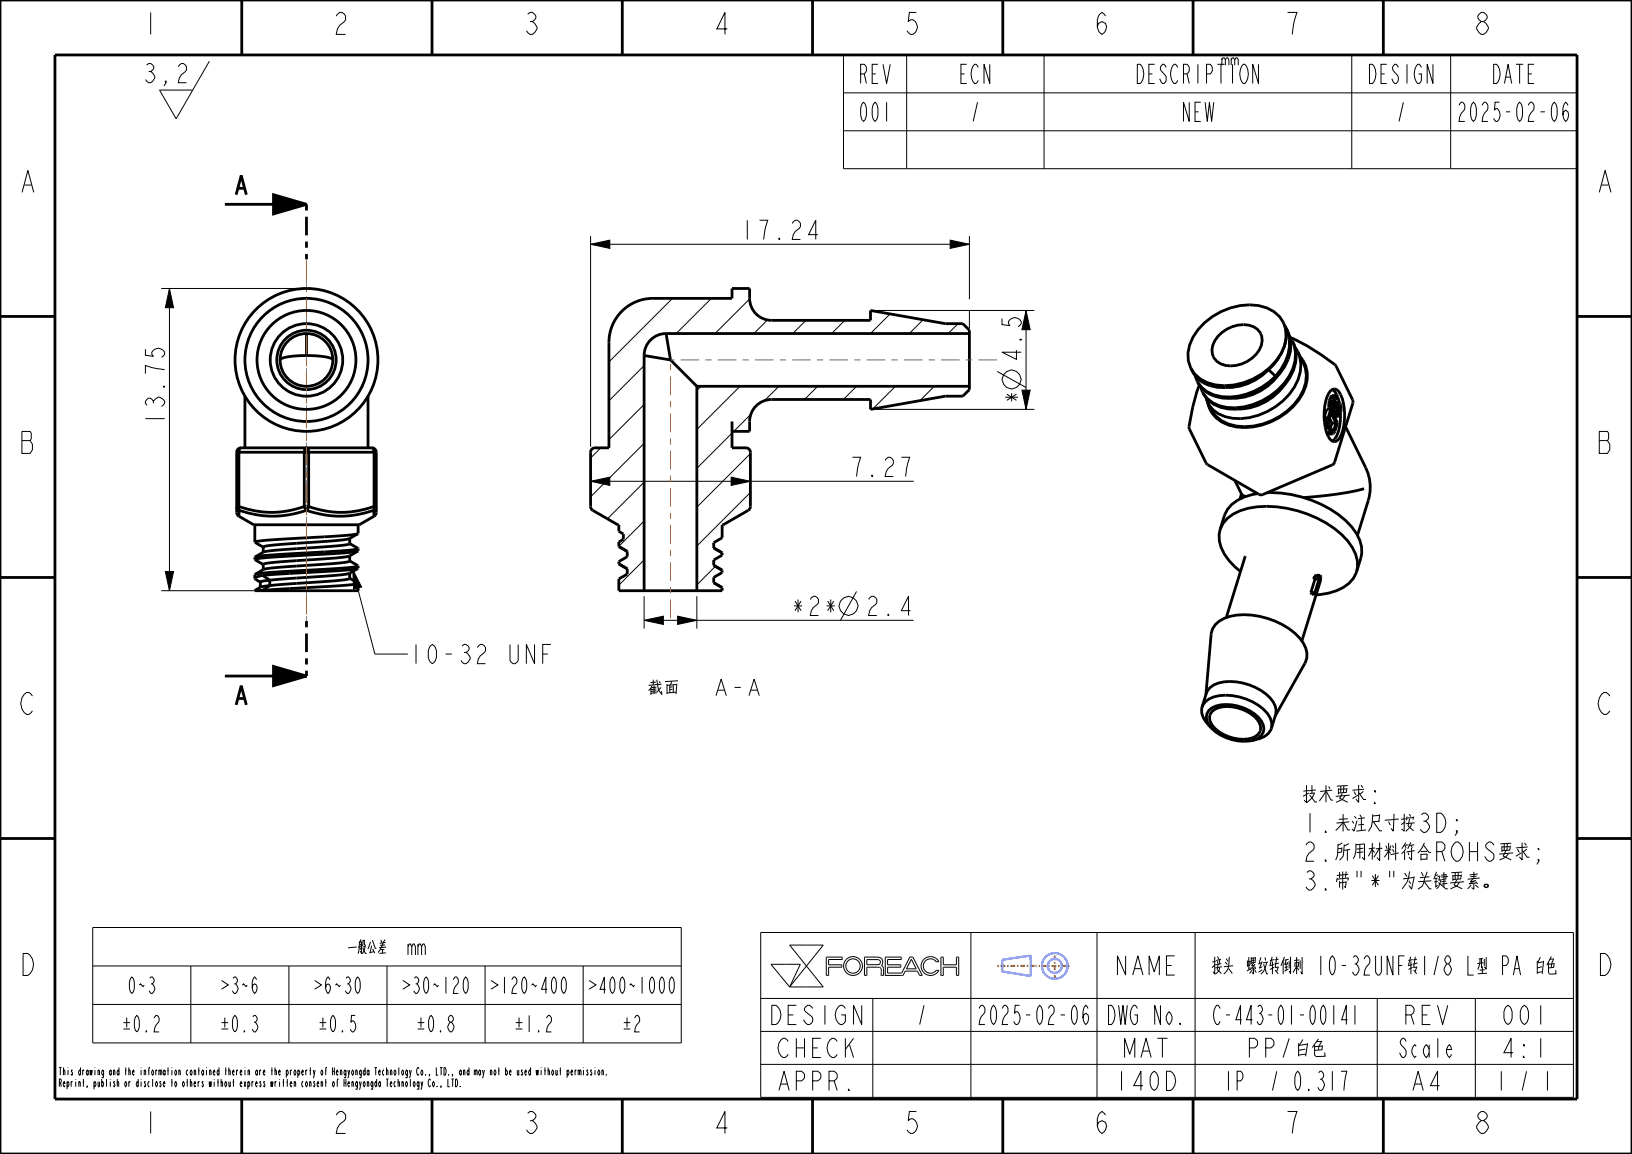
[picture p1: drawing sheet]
<svg xmlns="http://www.w3.org/2000/svg" width="297mm" height="210mm" viewBox="0 0 297 210" stroke-linecap="round" stroke-linejoin="round" font-family="sans-serif">
<g fill="none" stroke="#000" stroke-width=".18">
<path d="M26.7 11.8l.4-.2a.82 .82 0 0 1 .9 .8l-.6 .6a1.58 1.58 0 0 1 .8 1.2 1.2 1.2 0 0 1-1.1 .9l-.6-.6M27.1 13h.3M30.2 15.1l-.2-.3h.2v.3l-.4 .5M32.4 12.1l.6-.5h.4l.5 .5a1.35 1.35 0 0 1-.9 1.5l-.4 .6-.2 .9h1.5M38.1 11.1l-6 10.5-3.1-5.2h6.1M153.5 10h133.5v20.7h-133.5zM153.5 16.9h133.5M165 10v20.7M190 10v20.7M207 11.7a.96 .96 0 0 1 1 .9 2.6 2.6 0 0 1-.5 2.6h-.5zM229 11.7v3.5l-1-3.5v3.5M246 10v20.7"/>
<path d="M264 10v20.7M265.5 19.2l.4-.6h.3a1.25 1.25 0 0 1-.3 2l-.2 .6-.2 .9h1.1M285.3 19.2l-.3-.6a2.91 2.91 0 0 0 0 3.5 1.6 1.6 0 0 0 .3-1.7l-.3-.3-.4 .3-.2 .5M153.5 23.8h133.5M29.3 52.5h25.5M30.8 52.5l.8 3.5h-1.5zM30.8 52.5v55M107.5 44.5l3.5-.8v1.5zM107.5 43v38.3M107.5 44.5h68.9M122.4 54.3l-11.6 11.6M129.5 54.3l-6.4 6.4"/>
<path d="M136.4 54.4l-6.3 6.3M139.7 58.2l-2.5 2.5M146.7 58.3l-2.4 2.4M148.8 42.7h-1.6l1.3-2.6v3.5M153.7 58.3l-2.4 2.4M159.4 56.5h28.8M162 57.1l-3.6 3.6M168 58.2l-2.5 2.5M172.9 43.7l3.5 .8-3.5 .7zM174.4 58.9l-1.8 1.8M176.4 43v11.5M176.4 56.5v3.2"/>
<path d="M182.4 58v1.1l1.4 .2-.3-.4a1.17 1.17 0 0 1 1.2-1.1 1.17 1.17 0 0 1 1.2 1.1l-.6 .5M186.7 56.5l.8 3.5h-1.5zM186.7 56.5v18M26.5 63.5v1.2l1.4 .1-.3-.3a1.17 1.17 0 0 1 1.2-1.1 1.17 1.17 0 0 1 1.2 1.1l-.6 .5M117.2 66.5l-6.4 6.4M117.2 73.6l-6.4 6.4M127.6 70.3l-.8 .8M133.2 78.8l-6.4 6.4M134.7 70.3l-7.9 7.8M136.7 75.4l-3.2 3.1M141.7 70.3l-2.6 2.7M148.8 70.3l-2.4 2.4"/>
<path d="M155.9 70.3l-2.4 2.4M159.4 74.5h28.8M163 70.3l-4.2 4.1M170 70.3l-2.6 2.6M181.5 67.6l5.2 2.9M186 71h1.5l-.8 3.5zM107.5 87.6l3.5-.8v1.5zM107.5 87.6h58.8M109.3 81.5l-1.8 1.8M117.2 80.7l-9.7 9.7M117.2 87.7l-6.7 6.7M117.2 94.8l-4.6 4.6"/>
<path d="M133.1 86.8l3.5 .8-3.5 .7zM136.6 82.5l-9.8 9.8M136.6 89.6l-9.8 9.8M164.1 83.2h1.4l-.5 2.1-.2 1.4M29.3 107.5h25.5M30.1 104h1.5l-.8 3.5zM64.2 103.6l1.6 3.2-1.4 .4zM64.2 103.6l4 15.4h6M97.3 117.3v3.5l-1.5-3.5v3.5M98.8 119h.9M100.3 117.3h-1.5v3.5M117.2 112.9l3.5-.8v1.5z"/>
<path d="M117.2 112.9h49.1M117.2 108.5v5.9M117.2 101.9l-4.6 4.6M123.3 112.1l3.5 .8-3.5 .7zM126.8 108.5v5.9M130.2 103.1l-3.4 3.3M155.9 107.6l-2.9 5.3M165.7 111.1h-1.7l1.3-2.6v3.5M136.3 126.6l.9-3 1 3M136.7 125.6h1.1M16.9 168.8h107.1v21h-107.1zM16.9 175.8h107.1"/>
<path d="M34.7 175.8v14M52.6 175.8v14M70.4 175.8v14M74.3 172.3l.2-.5h.2l.2 .5v1.5M88.3 175.8v14M89.4 178.4l1.2 .8-1.2 .8M106.1 175.8v14M107.2 178.4l1.3 .8-1.3 .8M138.4 169.7h147.9v30h-147.9zM140.3 175.5h5.3l-1.9 4.1zM143.7 172h6.1l-3 3.8zM146.8 175.8l3 3.8h-6.1"/>
<path d="M146.8 175.8l-3.1 3.8M150.8 177.5v-1.5h2.4v-.4h-2.4v-1h2.4l.1-.4h-2.9v3.3h.4M157.8 174.6l2.1 .1 .3 .1v.4l-.4 .3h-2zM157.8 177.5v-1.5h1.9l.4 .1 .2 .2 .1 1.2h.4M160.8 177.5v-1.3l-.4-.5 .2-.6-.2-.7-.7-.2h-2.3l-.1 3.3h.5M164.3 177.5h.1M165.9 174.6l.8 1.7h-1.7zM166.1 174.2h-.5l-1.5 2.9h-2.6v-1.1h2.4v-.4h-2.4v-1h2.5v-.4h-2.9v3.3h3.2M166.1 174.2h.1M166.1 174.2l1.7 3.3h-.4l-.4-.8h-2.3l-.4 .8M170.4 175l-.7-.5h-.8l-.6 .5-.3 .8 .3 .8 .6 .4h.8l.7-.4M170.4 176.6h.1"/>
<path d="M170.4 175h.1M170.4 176.6h.4M170.4 175h.5l-.4-.5-.5-.3-.7-.1-.7 .1-.5 .4-.3 .5-.2 .5 .1 .7 .5 .8 1 .4 1-.2 .7-.7M170.8 176.6h.1M171.2 174.2h.5v1.4h2.4v-1.4h.4v3.3h-.4v-1.5h-2.4v1.5h-.5zM176.7 169.7v30M199.6 169.7v30M217.5 169.7v30M16.9 182.8h107.1M49.3 194.8h.3M49.5 194.3v1.4M50 195l.2-.3 .1 1"/>
<path d="M50 194.3v1.4M50.3 196.9l-.2-.1-.1 .3M50.7 195.1h.3l-.1-.4a.68 .68 0 0 0 0 1l.1-.3M50.9 196.4v.1M50.9 196.8v1M51.4 196.9h.3M51.6 196.4v1.4M52.1 195.1l.2-.4a.58 .58 0 0 1-.1 1l-.1-.4M52.1 194.7v1.4M52.1 196.9h.3M52.3 196.4v1.4M52.8 197.2h.3l-.1-.4a.68 .68 0 0 0 0 1l.1-.3"/>
<path d="M52.8 194.7v1M53.1 194.8l-.2-.1-.1 .3M53.5 197.1l.2-.3 .1 1M53.5 196.8v1M53.7 194.7a.68 .68 0 0 1 0 1 .68 .68 0 0 1 0-1zM54.2 195.1l.2-.4a.58 .58 0 0 1-.1 1l-.1-.4M54.2 194.7v1.4M54.9 195.1h.3l-.1-.4a.68 .68 0 0 0 0 1l.1-.3M55.2 196.9l-.1-.1a.68 .68 0 0 0 0 1l.1-.2M55.6 194.7v1M55.8 196.8a.68 .68 0 0 1 0 1 .68 .68 0 0 1 0-1zM55.9 194.8l-.2-.1-.1 .3"/>
<path d="M56.3 197.1l.2-.3 .1 1M56.3 194.8h.3M56.3 196.8v1M56.5 194.3v1.4M57 194.7l.2 .8-.2 .6M57.3 196.9l-.1-.1-.1 .1a.52 .52 0 0 1 0 .9l-.1-.3M57.4 194.7l-.2 .8M57.7 197.2h.3l-.1-.4a.68 .68 0 0 0 0 1l.1-.3M58.4 197.1l.2-.3 .1 1M58.4 196.8v1M58.6 194.7a.68 .68 0 0 1 0 1 .68 .68 0 0 1 0-1zM59.1 196.9h.3"/>
<path d="M59.2 194.8h.2M59.3 196.4v1.4M59.5 194.4l-.1-.1-.1 .2v1.2M60.7 196.8a.68 .68 0 0 1 0 1 .68 .68 0 0 1 0-1zM61.3 196.9h.2M61.6 196.5l-.1-.1-.1 .2v1.2M79.5 197.6l.1 .2zM80.3 197.8l-.1-.2v.4M81.5 196.4v1.4h.4M82.4 196.4v1.4M82.9 196.4h.2a1.23 1.23 0 0 1 0 1.4h-.2zM83.7 197.6l.1 .2z"/>
<path d="M99 194.8h.3M99.7 195l.2-.3 .1 1M99.7 194.3v1.4M100.6 194.7a.68 .68 0 0 1 0 1 .68 .68 0 0 1 0-1zM101.1 194.7l.1 1 .2-.3M101.4 194.7v1M101.8 194.8h.3M102 194.3v1.4M103.2 195.1l.2-.4a.58 .58 0 0 1-.1 1l-.1-.4M103.2 194.7v1.4M103.9 195.1h.3l-.1-.4a.68 .68 0 0 0 0 1l.1-.3M104.6 194.7v1"/>
<path d="M104.9 194.8l-.2-.1-.1 .3M105.2 195l.2-.3 .1 1M105.2 194.7v1M105.5 195l.2-.3v1M106.2 194.3v.1M106.2 194.7v1M107 194.8l-.1-.1-.1 .1a.52 .52 0 0 1 0 .9l-.1-.3M107.7 194.8l-.1-.1-.1 .1a.52 .52 0 0 1 0 .9l-.1-.3M108.3 194.3v.1M108.3 194.7v1M109 194.7a.68 .68 0 0 1 0 1 .68 .68 0 0 1 0-1zM109.5 195l.2-.3 .1 1"/>
<path d="M109.5 194.7v1M110.3 195.5l.1 .2zM138.4 181.7h147.9M138.4 187.7h147.9M138.4 193.7h147.9M143.4 189.5l-.5-.6a1.2 1.2 0 0 0-1.1 .9 2.11 2.11 0 0 0 .7 2.6h.4l.5-.5M158.8 181.7v18M178.2 183.5l.4-.6h.2a1.25 1.25 0 0 1-.2 2.1l-.3 .6-.1 .8h1M198 183.5l-.4-.6a2.91 2.91 0 0 0 0 3.5 1.6 1.6 0 0 0 .4-1.7l-.4-.3-.4 .3-.1 .6M222 183.5l-.3-.6a.96 .96 0 0 0-.8 .9 2.77 2.77 0 0 0 .5 2.6h.3l.3-.5M246.6 182.9v3.5M250.6 181.7v18"/>
<path d="M268.5 181.7v18"/>
<circle cx="184.1" cy="69.1" r="1.72"/>
<circle cx="154.4" cy="110.3" r="1.72"/>
<circle cx="155.2" cy="175.8" r="1.31"/>
<circle cx="155.2" cy="175.8" r="1.71"/>
</g>
<g fill="#000">
<path d="M49.8 35.4l6 1.8-6 1.7zM30.8 52.5l.8 3.5h-1.5zM107.5 44.5l3.5-.8v1.5zM172.9 43.7l3.5 .8-3.5 .7zM186.7 56.5l.8 3.5h-1.5zM186 71h1.5l-.8 3.5zM107.5 87.6l3.5-.8v1.5zM133.1 86.8l3.5 .8-3.5 .7zM30.1 104h1.5l-.8 3.5zM64.2 103.6l1.6 3.2-1.4 .4zM117.2 112.9l3.5-.8v1.5zM123.3 112.1l3.5 .8-3.5 .7z"/>
<path d="M49.8 121.3l6 1.7-6 1.8z"/>
</g>
<g fill="none" stroke="#000" stroke-width=".51">
<path d="M0 0h297v210h-297zM10 10h277v190h-277zM44 .1v10M78.6 .1v10M113.2 .1v10M147.9 .1v10M182.5 .1v10M217.1 .1v10M251.7 .1v10M40.9 37.2h14.9M49.8 35.4l6 1.8-6 1.7zM0 57.6h10"/>
<path d="M233.8 59.2a6.6 6.6 0 0 1 .1 6.6l-.8 1.4-1 1.3M233.9 59.7a7.4 7.4 0 0 1-2.6 7.1 11.6 11.6 0 0 1-11.2 3.4 5 5 0 0 1-3.1-2.6M287 57.6h10M55.8 64.7l-3.4 .2a1.73 1.73 0 0 0-1.4 .6M55.8 64.7l3.4 .2a1.73 1.73 0 0 1 1.4 .6M55.8 60.7v4M117.2 64.7v42.8M117.2 64.7l4.8 .8M121.2 60.7a4 4 0 0 0-4 4M121.2 60.7l.8 4.8M121.2 60.7h55.2M122 65.5l4.8 4.8"/>
<path d="M126.8 70.3v37.2M126.8 70.3h49.6M133.2 78.5h3.2a5.3 5.3 0 0 1 1.2-4.6 4 4 0 0 1 2.8-1.2h18v1.8l13.6-2.4h3.2l1.2-1.2v-10.8l-1.2-1.2h-3.2l-13.6-2.4v1.8h-18a4 4 0 0 1-4-4v-1.8h-3.2v1.8h-14.4a8 8 0 0 0-8 8v19.2h-2.5a.8 .8 0 0 0-.8 .8v10.2l.4 .4 4.5 2.6h.2v1.2l.8 .5v1l-.8 .4v.8M133.2 76.7v4.8h2.6a.8 .8 0 0 1 .8 .8l-.1 10.2-.3 .4-4.6 2.6h-.2v2.4l-1.5 .9v.9M216.4 77.6h.1M217.5 68.4l.5 1.2M218.3 70l-1.2 4.1-.7 3.5M219.5 72.3l.3 1M230.8 67.2l.1 .1M230.9 67.3a10.2 10.2 0 0 1-7.3 3.2M230.9 67.3l1.2 1.2M232.1 68.5a11.6 11.6 0 0 1-11.2 3.4l-1.2-.6-1-.8-.7-.9"/>
<path d="M232.5 68.5a10.2 10.2 0 0 1-8 3.9M232.8 65l-1 1.3-.9 1M233.4 70.4a10.2 10.2 0 0 1-7.9 4M234.4 60.3a7.2 7.2 0 0 1-1.6 7.8 11.7 11.7 0 0 1-11.7 4 5 5 0 0 1-3.1-2.5M234.7 61.3a5.7 5.7 0 0 1 .6 5.8 12 12 0 0 1-12 7 5.1 5.1 0 0 1-4.8-3.8M234.8 61.4a36 36 0 0 1 8.1 4.9M235.3 62.3a7.2 7.2 0 0 1-1.5 7.7 11.8 11.8 0 0 1-11.7 4.1 5.1 5.1 0 0 1-3.2-2.5M235.7 63.3a5.7 5.7 0 0 1 .6 5.7 12 12 0 0 1-12 7.1 5.7 5.7 0 0 1-4.5-2.8M236.7 65a5.6 5.6 0 0 1 .4 6.6 12.1 12.1 0 0 1-13.5 5.8 5.4 5.4 0 0 1-3.8-4.1M241 76h.7M241 76.4h.6M241 76.8h.6"/>
<path d="M241.1 77.2h.5M241.1 77.6h.6M241.2 77.9h.6M241.4 78.5v.2M241.4 78.7h.8M241.4 78.7l.2 .2M241.6 78.9l.9 .1M241.6 78.9h.7M241.6 76.8v.4M241.6 77.2l.1 .4M241.6 76.4v.4M241.7 77.6l.1 .3"/>
<path d="M241.7 76l-.1 .4M241.8 77.9l.4 .8M241.8 73.7v.5M241.8 73.7h.7M241.8 74.2l.1 .3M241.8 74.2h.8M241.8 73.3v.4M241.8 73.3h.8M241.9 73l-.1 .3M241.9 73h.7M241.9 76.1l.5 .9M242.1 72.4l-.2 .6"/>
<path d="M242.1 72.4h.7M242.1 71.1a.91 .91 0 0 1 1.6 .2 9.7 9.7 0 0 1 .2 8.3 1.01 1.01 0 0 1-.9 .8 1.01 1.01 0 0 1-1-.5 9.7 9.7 0 0 1-.2-8.3zM242.2 78.7l.1 .2M242.2 74.5h-.8l-.4 1.5M242.2 74.5l-.5 1.5M242.2 74.5l1.2 2.4-.5 1.6-.2 .4-.2 .1M242.2 72.2l-.1 .2M242.2 72.2h.7M242.2 74.5h.4M242.2 78.2h.6M242.3 78.9l.2 .1M242.3 74.8h.5"/>
<path d="M242.4 78.4h.3M242.4 74.9h.5M242.4 77l-.3 .9M242.4 77h.7M242.5 70.9a2.15 2.15 0 0 1 .9 1.3M242.5 73.7l.1 .5M242.6 74.2v.3M242.6 73.3l-.1 .4M242.6 74.5l.2 .3M242.6 73v.3M242.7 73.7h.6M242.8 74.8l.1 .1"/>
<path d="M242.8 74.1h.4M242.8 78.2l-.1 .2M242.8 75.6h.5M242.8 73.5h.6M242.8 72.4l-.2 .6M242.8 73.3h.1M242.8 73.3h.8M242.8 74.3h.3M242.9 75.7h.7M242.9 66.3l3.3 6.5v.4l-3.4 11.1-.4 .3-12.6 5.4h-.7l-9.4-5.5-3.2-6.4-.1-.5M242.9 66.3h.1M242.9 72.2l-.1 .2"/>
<path d="M243 75.1l-.1 .1M243 75.1h.7M243 72.6h.3M243.1 74.8l-.1 .3M243.1 74.8l-.2 .1M243.1 72h-.7l-.2 .2M243.1 72l.3 .2-.1 .4M243.1 72l-.2 .2M243.1 77l-.9-1.8a2.79 2.79 0 0 0 .2 3.3l.3-.1M243.1 77l-.3 1.2M243.2 74.7h.6M243.2 74.1l-.1 .2"/>
<path d="M243.3 74.5h.6M243.3 72.6l-.1-.1a1.48 1.48 0 0 0-.2 1.9l.1-.1M243.3 73.7l-.1 .4M243.3 75.6l.3 .1M243.4 74.2h.5M243.4 72.2l.3 1.1M243.4 73.5l-.1 .2M243.5 74h.3M243.6 73.3l-.2 .2M243.6 73.8h.1h.1M243.6 73.8h.2M243.6 73.8l-.5 1"/>
<path d="M243.6 75.3l-.9-.1v.2M243.6 75.3l-.1-.1-.2 .4M243.7 75.1l-.1 .2M243.7 73.3h-.9M243.7 73.3h-.1M243.7 73.3a2.14 2.14 0 0 1-.1 2.4M243.8 73.8v.2M243.8 74l.1 .2M243.8 74.7l-.1 .4M243.9 74.5l-.1 .2M243.9 74.2v.3M243.9 75.2a8.1 8.1 0 0 1-1 4.7l-.4 .4"/>
<path d="M43.1 82.3v10.9v.3l.4 .4M43.1 82.3h25.4M43.5 93.9l2.7 1.6h19.2l2.7-1.6M43.5 92.2h-.4l.2 .5 .2 .2M43.5 92.2a17.3 17.3 0 0 0 11.9 0M43.5 92.2v.7M43.5 92.9a18.3 18.3 0 0 0 12.3 0M43.5 92.9v1M43.9 81.5l-.3 .2-.1 .6v9.9M43.9 81.5a.8 .8 0 0 0-.8 .8M43.9 81.5h23.8M55.4 92.2l.4 .7"/>
<path d="M55.4 92.2v-10.1a.41 .41 0 0 1 .4-.6 .41 .41 0 0 1 .4 .6v10.1M55.4 92.2h.8M55.8 92.9a18.3 18.3 0 0 0 12.2 0M56.2 92.2a17.3 17.3 0 0 0 11.9 0M56.2 92.2l-.4 .7M63.6 98v.9l-.2 .2-4.8 .4a94.4 94.4 0 0 0-10.6 .9l-1.6 1M63.6 98.9l1.6 .9-2.1 .4-13.7 .8-3 .4M65.1 97.1a5.6 5.6 0 0 1-3.9 1.3l-2.6 .2a94.4 94.4 0 0 0-10.6 .9h-.1v1M65.1 97.1l-3.2 .4-13.6 .8-1.9 .4 1.5 .9M65.2 97.1h-.1M67.7 81.5l.2 .2 .2 .6v9.9M67.7 81.5a.8 .8 0 0 1 .8 .8"/>
<path d="M68 92.9l.1 1M68.1 92.2l-.1 .7M68.1 92.2h.4l-.1 .3-.4 .4M68.5 82.3v10.9l-.1 .3-.3 .4M112.6 99.4l.1 .1M112.6 99.4l1.6 .9v1l-1.6 .9v.4M129.9 99.7l1.5 .9M225.9 89.9l-.3 .9M226 90l.7 .4M248.3 88.9l-4.9 1-6.2 .6M248.5 85.1h.1M248.5 85.1a8.1 8.1 0 0 1 .5 6l-2 6.3"/>
<path d="M0 105.1h10M46.4 101.4h.1M46.4 104.5v.1M47.4 105.9v1M47.8 104.7l1.3 .9M47.8 104.7l-1.2 .4-.2 .1 1 .7M49.1 106.6h-.8a3.3 3.3 0 0 0-1.9 .8h1.4M49.1 105.6l-1.7 .3M49.1 105.6v1M49.1 106.6l-1.3 .8M63.6 104.3v1l-.7 .2-13.8 1.1M63.6 102.1l-1.4 .3-3.6 .3a94.1 94.1 0 0 0-10.6 .9l-1.6 .9"/>
<path d="M63.6 101.1v1M63.6 105.2l1.6 .9-1 .3-2.1 .2-14.3 .8M63.6 102.1l1.5 .9a147.4 147.4 0 0 1-14.3 1.1l-4.4 .4M65.1 103.4a5.6 5.6 0 0 1-3.9 1.3l-12.1 .9M65.1 100.3a5.6 5.6 0 0 1-3.9 1.2l-2.6 .2a94.1 94.1 0 0 0-10.6 .9l-.1 .1v1M65.1 103.4l-3 .4-14.3 .9M65.1 100.3a251.8 251.8 0 0 1-16.8 1.2l-1.9 .3 1.5 .9M65.2 100.2l-.1 .1M65.2 103.4h-.1M112.6 102.6l1.5 .9M112.6 102.6l1.6 .9M114.2 103.5v1l-1.6 .9v2.1h18.8v-.6"/>
<path d="M129.9 106.1l1.5 .8M129.9 106l1.5 .9M129.9 102.9l1.5 .9M131.4 100.6v.4l-1.5 .9v1l1.5 .9M131.4 103.8v.4l-1.5 .9v1M226.6 101.2h.1M238.6 107.8l.1 .3h.7M238.6 107.8h.7M239.2 104.8l-.1 .6h.7M239.2 104.8h.8M239.3 107.8l.1 .3M239.3 105.4l-.7 2.4"/>
<path d="M239.8 105.4l.3-.2-.8 2.6M240 104.8l-.2 .6M240.3 104.7h-.8l-.3 .1M240.3 104.7l-.3 .1M240.3 104.7l.1 .3-1 3.1M240.3 105.5h.1M287 105.1h10M40.9 123h14.9M49.8 121.3l6 1.7-6 1.8zM220.4 132.5a5 5 0 0 1-1.7-3.5 2.66 2.66 0 0 1 2.2-2.2 10.1 10.1 0 0 1 9.7 3 2.67 2.67 0 0 1 .8 2.7 2.67 2.67 0 0 1-2.2 1.9l-1.4 .4M220.4 132.5a2.24 2.24 0 0 1-.8-2.3 2.24 2.24 0 0 1 1.6-1.7 8.1 8.1 0 0 1 8.3 2.7 2.12 2.12 0 0 1-1.2 3.4l-.5 .2M220.4 132.5a8.4 8.4 0 0 0 7.4 2.3"/>
<path d="M0 152.6h10M287 152.6h10M44 200.1v10M78.6 200.1v10M113.2 200.1v10M147.9 200.1v10M182.5 200.1v10M217.1 200.1v10M251.7 200.1v10"/>
<circle cx="55.8" cy="65.5" r="11.2"/>
<circle cx="55.8" cy="65.5" r="6.6"/>
<circle cx="55.8" cy="65.5" r="5.4"/>
</g>
<g fill="none" stroke="#36f" stroke-width=".38">
<path d="M187.6 173.9v3.7l-5.2-.8v-2.1l5.2-.8"/>
<circle cx="192" cy="175.8" r="2.34"/>
<circle cx="192" cy="175.8" r="1.29"/>
</g>
<path d="M181.5 175.8h6.8M191.9 173.3l.1 5M194.6 175.8h-6.2" fill="none" stroke="#c66" stroke-width=".38" stroke-dasharray=".3 .3 .9 .3" stroke-linecap="butt"/>
<path d="M55.8 37.2v10M55.8 113v10" fill="none" stroke="#000" stroke-width=".51" stroke-dasharray="1.1 1.1 3.4 1.1" stroke-linecap="butt"/>
<path d="M55.8 47.2v13.5M55.8 64.7v48.3" fill="none" stroke="#7c7c85" stroke-width=".18" stroke-dasharray="1.1 1.1 3.4 1.1" stroke-linecap="butt"/>
<!-- layer: 02___PRT_ALL_AXES -->
<g fill="none" stroke="#000" stroke-width=".51">
<path d="M233.6 58.7h.1M233.6 58.7a6.4 6.4 0 0 0-6.2-3.2 11.8 11.8 0 0 0-10.9 7.3l-.3 1.5 .1 1.3 .4 1.4M233.6 58.7a6.4 6.4 0 0 1-1.3 6.9 11.8 11.8 0 0 1-12.6 4l-1.3-.6-1-1-.7-1M234.1 59.7l.3 .6M44.6 72.1v9.4M67 72.1v9.4M216.7 67l.3 .6M221.7 61.2a6 6 0 0 1 6.4-1.8 2.79 2.79 0 0 1 1.1 4.3 6 6 0 0 1-7 2.5 2.79 2.79 0 0 1-1.1-4.2zM236.2 64a7.4 7.4 0 0 1 1.4 5.6 10.8 10.8 0 0 1-7.8 7.6 8.5 8.5 0 0 1-8.5-1.5l-.8-1-.7-1.4M244.9 77.6l3.6 7.5M46.4 95.5v3.2M65.2 95.5v1.6"/>
<path d="M65.2 99.8v.4M68.5 92.3h.1M222 96.4a5.4 5.4 0 0 1 3.7-3.5 19.3 19.3 0 0 1 15.6 2.3 10.8 10.8 0 0 1 5.7 6.8l.1 1.2-.2 .9M222 96.4a5.9 5.9 0 0 0 1.7 5.6l2.1 2M224.7 87.4l1.3 2.6M228.9 89.8a7.1 7.1 0 0 0-6 3.9l-.9 2.7M230.6 89.7a20.4 20.4 0 0 1 15.4 6.2 6.3 6.3 0 0 1 1.7 5.7l-.8 2.5M46.4 101.4v.4M46.4 104.6v.7M65.2 106.1v1.4l-18.8-.1M65.2 103v.4M226.6 101.2l-3.4 11.2"/>
<path d="M240.4 105.5l-3.5 11.2M246.9 104.1a5.4 5.4 0 0 1-3.7 3.4l-1.4 .4-2.3 .3M218.8 128.7l.7-2.5a3.4 3.4 0 0 1 3.2-2.1 10.1 10.1 0 0 1 9 3.6 2.72 2.72 0 0 1 .4 2.4l-.7 2.5M219.5 126.4l.9-11a3.9 3.9 0 0 1 3.4-3.2 14 14 0 0 1 12.7 3.9 3.9 3.9 0 0 1 1 4.6l-5.4 9.6M220.6 129.4a4.9 4.9 0 0 1 4.5-.6 6.2 6.2 0 0 1 4.1 2.8 1.87 1.87 0 0 1-1.4 2.7 7.1 7.1 0 0 1-7.4-2.7 1.74 1.74 0 0 1 .2-2.2z"/>
<circle cx="55.8" cy="65.5" r="13"/>
<circle cx="55.8" cy="65.5" r="9"/>
<circle cx="55.8" cy="65.5" r="4.8"/>
</g>
<path d="M55.8 47.5v65.2M181.4 65.5h-59.3M122 112.5v-47.3" fill="none" stroke="#963" stroke-width=".18" stroke-dasharray="1.1 1.1 3.4 1.1" stroke-dashoffset="2.3" stroke-linecap="butt"/>
<g font-size="5.2">
<text x="26.1" y="6.3">1</text>
<text x="60.7" y="6.3">2</text>
<text x="95.4" y="6.3">3</text>
<text x="130" y="6.3">4</text>
<text x="164.6" y="6.3">5</text>
<text x="199.2" y="6.3">6</text>
<text x="233.9" y="6.3">7</text>
<text x="268.5" y="6.3">8</text>
<text x="3.8" y="35">A</text>
<text x="290.8" y="35">A</text>
<text x="3.8" y="82.5">B</text>
<text x="290.8" y="82.5">B</text>
<text x="3.8" y="130">C</text>
<text x="290.8" y="130">C</text>
<text x="3.8" y="177.5">D</text>
<text x="290.8" y="177.5">D</text>
<text x="26.1" y="206.3">1</text>
<text x="60.7" y="206.3">2</text>
<text x="95.4" y="206.3">3</text>
<text x="130" y="206.3">4</text>
<text x="164.6" y="206.3">5</text>
<text x="199.2" y="206.3">6</text>
<text x="233.9" y="206.3">7</text>
<text x="268.5" y="206.3">8</text>
</g>
<g font-size="4.6">
<text x="156.8" y="15.2">REV</text>
<text x="175.1" y="15.2">ECN</text>
<text x="209.2" y="15.2">DESCRIPTION</text>
<text x="250.2" y="15.2">DESIGN</text>
<text x="272.3" y="15.2">DATE</text>
<text x="156.8" y="22.1">001</text>
<text x="176.7" y="22.1">/</text>
<text x="215.6" y="22.1">NEW</text>
<text x="254.2" y="22.1">/</text>
<text x="267.5" y="22.1">2025-02-06</text>
<text x="42.4" y="35.4">A</text>
<text x="134.5" y="43.6">17.24</text>
<text x="185.9" y="66.1" transform="rotate(-90 185.9 66.1)">4.5</text>
<text x="30" y="77.7" transform="rotate(-90 30 77.7)">13.75</text>
<text x="185.9" y="73.8" transform="rotate(-90 185.9 73.8)">*</text>
<text x="154.4" y="86.7">7.27</text>
<text x="143.7" y="112">*2*</text>
<text x="157.3" y="112">2.4</text>
<text x="74.2" y="120.8">10-32 UNF</text>
<text x="42.4" y="128.3">A</text>
<text x="236.9" y="146.2">技术要求:</text>
<text x="236.9" y="151.5">1.未注尺寸按3D;</text>
<text x="236.9" y="156.7">2.所用材料符合ROHS要求;</text>
<text x="236.9" y="162">3.带&quot;*&quot;为关键要素。</text>
<text x="204" y="177.4">NAME</text>
<text x="219" y="177.4">接头 螺纹转倒刺 10-32UNF转1/8 L型 PA 白色</text>
<text x="141.8" y="186.4">DESIGN</text>
<text x="167" y="186.4">/</text>
<text x="180.1" y="186.4">2025-02-06</text>
<text x="202.9" y="186.4">DWG No.</text>
<text x="223.8" y="186.4">C-443-01-00141</text>
<text x="256.2" y="186.4">REV</text>
<text x="274" y="186.4">001</text>
<text x="143" y="192.4">CHECK</text>
<text x="205.2" y="192.4">MAT</text>
<text x="227.3" y="192.4">PP /白色</text>
<text x="255.5" y="192.4">Scale</text>
<text x="274" y="192.4">4:1</text>
<text x="143" y="198.4">APPR.</text>
<text x="204" y="198.4">140D</text>
<text x="223" y="198.4">IP</text>
<text x="230.9" y="198.4">/</text>
<text x="236.3" y="198.4">0.317</text>
<text x="257.3" y="198.4">A4</text>
<text x="272.4" y="198.4">1</text>
<text x="276.6" y="198.4">/ 1</text>
</g>
<g font-size="3.9">
<text x="117.7" y="126.6">截面</text>
<text x="129.7" y="126.6">A-A</text>
<text x="62.2" y="173.8">一般公差</text>
<text x="75.9" y="173.8">mm</text>
<text x="23.7" y="180.8">0~3</text>
<text x="40.2" y="180.8">＞3~6</text>
<text x="57.4" y="180.8">＞6~30</text>
<text x="73.8" y="180.8">＞30~120</text>
<text x="90.3" y="180.8">＞120~400</text>
<text x="108.2" y="180.8">＞400~1000</text>
<text x="22.4" y="187.8">±0.2</text>
<text x="40.2" y="187.8">±0.3</text>
<text x="58.1" y="187.8">±0.5</text>
<text x="75.9" y="187.8">±0.8</text>
<text x="93.8" y="187.8">±1.2</text>
<text x="113" y="187.8">±2</text>
</g>
<text font-size="2.6" x="222.8" y="11.9">mm</text>
<g font-size="1.8">
<text x="10.6" y="195.7">This drawing and the information contained therein are the property of</text>
<text x="10.6" y="197.8">Reprint, publish or disclose to others without express written consent of</text>
<text x="60.3" y="195.7">Hengyongda Technology Co., LTD., and may not be used without permission.</text>
<text x="62.4" y="197.8">Hengyongda Technology Co., LTD.</text>
</g>
</svg>
